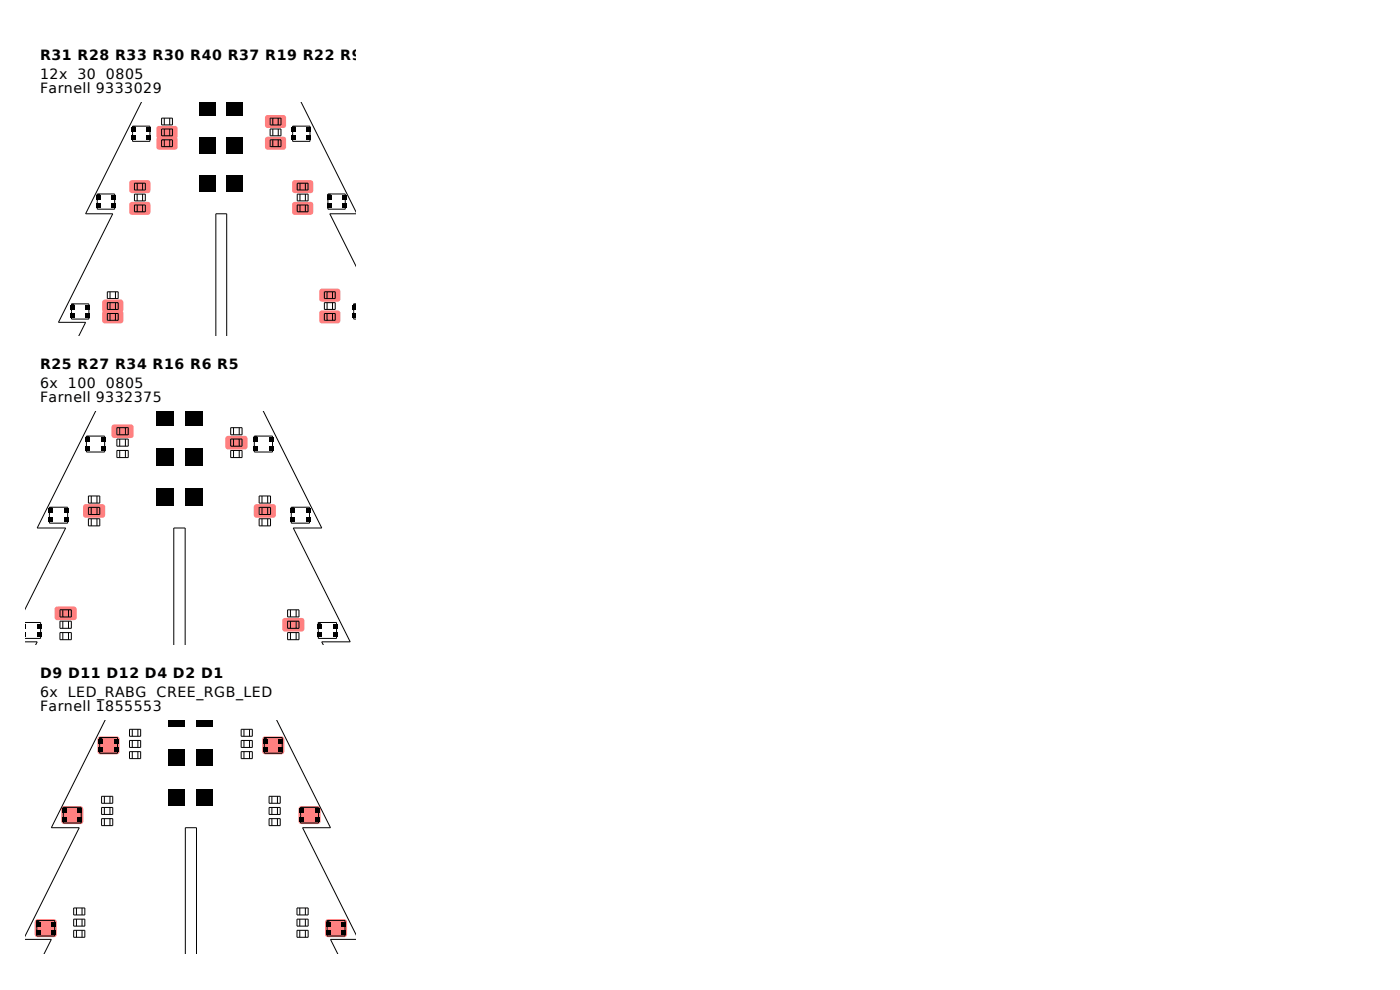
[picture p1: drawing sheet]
<svg xmlns="http://www.w3.org/2000/svg" width="297mm" height="210mm" viewBox="0 0 297 210" stroke-linecap="round" stroke-linejoin="round" font-family="sans-serif">
<g fill="#ff8080">
<path d="M21.8 63.8l.5-.3h3.3l.5 .3 .1 .3v1.6l-.3 .5-3.6 .1a.58 .58 0 0 1-.6-.6z"/>
<path d="M62.1 38.4l.4-.2h3.4a.58 .58 0 0 1 .6 .6v1.6a.58 .58 0 0 1-.6 .6h-3.4a.58 .58 0 0 1-.5-.6v-1.6z"/>
<path d="M21.8 66.1l.5-.3h3.3l.5 .3 .1 .3v1.6l-.3 .5-3.6 .1a.58 .58 0 0 1-.6-.6z"/>
<path d="M62.1 43l.4-.2h3.4a.58 .58 0 0 1 .6 .6v1.6l-.3 .5-3.7 .1-.2-.1-.3-.5v-1.6z"/>
<path d="M33.5 26.8l3.6-.1a.58 .58 0 0 1 .6 .6v1.6a.58 .58 0 0 1-.6 .6l-3.6-.1-.3-.5v-1.6z"/>
<path d="M33.5 29.1h3.9l.3 .5v1.6a.58 .58 0 0 1-.6 .6l-3.6-.1-.3-.5v-1.6z"/>
<path d="M68 61.3l3.6-.1a.58 .58 0 0 1 .6 .6v1.6a.58 .58 0 0 1-.6 .6l-3.6-.1-.3-.5v-1.6z"/>
<path d="M27.6 38.4l.4-.2h3.3a.58 .58 0 0 1 .6 .6v1.6a.58 .58 0 0 1-.6 .6h-3.3a.58 .58 0 0 1-.6-.6v-1.6z"/>
<path d="M68 65.9h3.9l.3 .5v1.6a.58 .58 0 0 1-.6 .6l-3.6-.1-.3-.5v-1.6z"/>
<path d="M27.6 43l.4-.2h3.3a.58 .58 0 0 1 .6 .6v1.6l-.3 .5-3.6 .1-.3-.1-.3-.5v-1.6z"/>
<path d="M56.4 24.6l.4-.2h3.3l.5 .3 .1 .3v1.6l-.3 .5-3.6 .1a.58 .58 0 0 1-.6-.6v-1.6z"/>
<path d="M56.3 29.3l.5-.3h3.3l.3 .1 .3 .5v1.6l-.3 .5-3.6 .1a.58 .58 0 0 1-.6-.6z"/>
</g>
<g fill="none" stroke="#000" stroke-width=".21">
<path d="M28.1 26.8h3.7v3.2h-3.7zM28.5 26.8l-.4 .3M28.5 38.9h2.3v1.4h-2.3zM28.7 26.8l-.6 .5M29.1 38.9v1.4M30 21.7l-11.8 23.7h5.7l-11.5 23h5.8l-1.5 2.9M30.3 38.9v1.4M34.3 25.1h2.3v1.4h-2.3zM34.3 27.4h2.3v1.4h-2.3zM34.3 29.7h2.3v1.4h-2.3zM34.9 25.1v1.4M34.9 27.4v1.4"/>
<path d="M34.9 29.7v1.4M36 25.1v1.4M36 27.4v1.4M36 29.7v1.4M57.3 25.1h2.3v1.4h-2.3zM57.3 27.4h2.3v1.4h-2.3zM57.3 29.7h2.3v1.4h-2.3zM57.9 25.1v1.4M57.9 27.4v1.4M57.9 29.7v1.4M59 25.1v1.4M59 27.4v1.4"/>
<path d="M59 29.7v1.4M62.1 26.8h3.7v3.2h-3.7zM62.4 26.8l-.3 .3M62.7 26.8l-.6 .5M63.1 38.9h2.3v1.4h-2.3zM63.6 38.9v1.4M63.9 21.7l11.7 23.3M64.8 38.9v1.4M20.6 41.2h3.7v3.2h-3.7zM21 41.2l-.4 .3M21.2 41.2l-.6 .5M28.5 41.2h2.3v1.4h-2.3z"/>
<path d="M28.5 43.5h2.3v1.4h-2.3zM29.1 41.2v1.4M29.1 43.5v1.4M30.3 41.2v1.4M30.3 43.5v1.4M63.1 41.2h2.3v1.4h-2.3zM63.1 43.5h2.3v1.4h-2.3zM63.6 41.2v1.4M63.6 43.5v1.4M64.8 41.2v1.4M64.8 43.5v1.4M69.6 41.2h3.7v3.2h-3.7z"/>
<path d="M69.9 41.2l-.3 .3M70.1 41.2l-.5 .5M75.6 45.4h-5.6l5.6 11.1M15.2 64.5h3.7v3.2h-3.7zM15.5 64.5l-.3 .3M15.7 64.5l-.5 .5M22.8 61.9h2.3v1.4h-2.3zM22.8 64.2h2.3v1.4h-2.3zM22.8 66.5h2.3v1.4h-2.3zM23.3 61.9v1.4M23.3 64.2v1.4M23.3 66.5v1.4"/>
<path d="M24.5 61.9v1.4M24.5 64.2v1.4M24.5 66.5v1.4M45.8 71.3v-25.9h2.3v25.9M68.8 61.9h2.3v1.4h-2.3zM68.8 64.2h2.3v1.4h-2.3zM68.8 66.5h2.3v1.4h-2.3zM69.4 61.9v1.4M69.4 64.2v1.4M69.4 66.5v1.4M70.5 61.9v1.4M70.5 64.2v1.4"/>
<path d="M70.5 66.5v1.4M75.4 64.5l-.4 .3M75.6 64.5h-.6v3.2h.6M75.6 64.5l-.6 .5"/>
</g>
<g fill="#000">
<path d="M27.9 27h.9v1h-.9zM27.9 28.8h.9v.9h-.9zM31.1 27h.9v1h-.9zM31.1 28.8h.9v.9h-.9zM42.3 37.3h3.5v3.4h-3.5zM42.3 29.2h3.5v3.5h-3.5zM42.3 21.7h3.5v2.9h-3.5zM48.1 21.7h3.5v2.9h-3.5zM48.1 29.2h3.5v3.5h-3.5zM48.1 37.3h3.5v3.4h-3.5zM61.9 27h.9v1h-.9zM61.9 28.8h.9v.9h-.9z"/>
<path d="M65.1 27h.9v1h-.9zM65.1 28.8h.9v.9h-.9zM20.4 41.4h1v1h-1zM20.4 43.2h1v.9h-1zM23.6 41.4h.9v1h-.9zM23.6 43.2h.9v.9h-.9zM69.4 41.4h.9v1h-.9zM69.4 43.2h.9v.9h-.9zM72.5 41.4h1v1h-1zM72.5 43.2h1v.9h-1zM15 64.8h.9v.9h-.9zM15 66.5h.9v.9h-.9z"/>
<path d="M18.1 64.8h1v.9h-1zM18.1 66.5h1v.9h-1zM74.8 64.8h.8v.9h-.8zM74.8 66.5h.8v.9h-.8z"/>
</g>
<g fill="#ff8080">
<path d="M11.8 128.9l.4-.2h3.5a.6 .6 0 0 1 .6 .6v1.7a.6 .6 0 0 1-.6 .6h-3.5a.6 .6 0 0 1-.6-.6v-1.7z"/>
<path d="M54 107.1l.4-.2h3.5a.6 .6 0 0 1 .6 .6v1.7a.6 .6 0 0 1-.6 .6h-3.5a.6 .6 0 0 1-.6-.6v-1.7z"/>
<path d="M23.8 90.2l.5-.2h3.5a.6 .6 0 0 1 .6 .6v1.7a.6 .6 0 0 1-.6 .6h-3.5a.6 .6 0 0 1-.7-.6v-1.7z"/>
<path d="M60 131.3l.5-.2h3.5a.6 .6 0 0 1 .6 .6v1.7a.6 .6 0 0 1-.6 .6h-3.5a.6 .6 0 0 1-.6-.6v-1.7z"/>
<path d="M17.8 107.1l.4-.2h3.5a.6 .6 0 0 1 .6 .6v1.7a.6 .6 0 0 1-.6 .6h-3.5a.6 .6 0 0 1-.6-.6v-1.7z"/>
<path d="M48 92.6l.4-.1h3.5a.6 .6 0 0 1 .6 .6v1.6a.6 .6 0 0 1-.6 .7h-3.5a.6 .6 0 0 1-.6-.7v-1.6z"/>
</g>
<g fill="none" stroke="#000" stroke-width=".21">
<path d="M18.3 92.5h3.9v3.4h-3.9zM18.7 92.5l-.4 .4M18.9 92.5l-.6 .6M20.3 87.2l-12.4 24.8h6l-8.4 17M24.8 90.7h2.4v1.5h-2.4zM24.8 93.1h2.4v1.6h-2.4zM24.8 95.6h2.4v1.5h-2.4zM25.4 90.7v1.5M25.4 93.1v1.6M25.4 95.6v1.5M26.6 90.7v1.5M26.6 93.1v1.6"/>
<path d="M26.6 95.6v1.5M48.9 90.7h2.5v1.5h-2.5zM48.9 93.1h2.5v1.6h-2.5zM48.9 95.6h2.5v1.5h-2.5zM49.5 90.7v1.5M49.5 93.1v1.6M49.5 95.6v1.5M50.8 90.7v1.5M50.8 93.1v1.6M50.8 95.6v1.5M54 92.5h3.8v3.4h-3.8zM54.3 92.5l-.3 .4"/>
<path d="M54.6 92.5l-.6 .6M55.9 87.2l12.4 24.8h-6.1l12.1 24.2h-6l.3 .6M10.5 107.6h3.9v3.4h-3.9zM10.8 107.6l-.3 .4M11.1 107.6l-.6 .6M18.8 107.6h2.4v1.5h-2.4zM18.8 105.2h2.4v1.5h-2.4zM18.8 110.1h2.4v1.5h-2.4zM19.4 105.2v1.5M19.4 107.6v1.5M19.4 110.1v1.5M20.6 105.2v1.5"/>
<path d="M20.6 107.6v1.5M20.6 110.1v1.5M55 107.6h2.4v1.5h-2.4zM55 105.2h2.4v1.5h-2.4zM55 110.1h2.4v1.5h-2.4zM55.6 105.2v1.5M55.6 107.6v1.5M55.6 110.1v1.5M56.8 105.2v1.5M56.8 107.6v1.5M56.8 110.1v1.5M61.8 107.6h3.9v3.4h-3.9z"/>
<path d="M62.2 107.6l-.4 .4M62.4 107.6l-.6 .6M5.5 132.1h3.1v3.3h-3.1M5.5 136.2h2.4l-.3 .6M12.7 129.4h2.4v1.5h-2.4zM12.7 131.8h2.4v1.5h-2.4zM12.7 134.2h2.4v1.5h-2.4zM13.3 129.4v1.5M13.3 131.8v1.5M13.3 134.2v1.5M14.5 129.4v1.5M14.5 131.8v1.5"/>
<path d="M14.5 134.2v1.5M36.9 136.8v-24.8h2.4v24.8M61 129.4h2.4v1.5h-2.4zM61 131.8h2.4v1.5h-2.4zM61 134.2h2.4v1.5h-2.4zM61.6 129.4v1.5M61.6 131.8v1.5M61.6 134.2v1.5M62.8 129.4v1.5M62.8 131.8v1.5M62.8 134.2v1.5M67.5 132.1h3.9v3.3h-3.9z"/>
<path d="M67.9 132.1l-.4 .3M68.1 132.1l-.6 .5"/>
</g>
<g fill="#000">
<path d="M18.1 92.8h1v1h-1zM18.1 94.6h1v1h-1zM21.4 92.8h1v1h-1zM21.4 94.6h1v1h-1zM33.2 95.1h3.7v3.6h-3.7zM33.2 87.2h3.7v3.1h-3.7zM39.3 87.2h3.6v3.1h-3.6zM39.3 95.1h3.6v3.6h-3.6zM53.7 92.8h1v1h-1zM53.7 94.6h1v1h-1zM57.1 92.8h.9v1h-.9zM57.1 94.6h.9v1h-.9z"/>
<path d="M10.3 107.9h.9v1h-.9zM10.3 109.7h.9v1h-.9zM13.6 107.9h1v1h-1zM13.6 109.7h1v1h-1zM33.2 103.6h3.7v3.6h-3.7zM39.3 103.6h3.6v3.6h-3.6zM61.6 107.9h1v1h-1zM61.6 109.7h1v1h-1zM64.9 107.9h1v1h-1zM64.9 109.7h1v1h-1zM5.5 132.4v.9zM5.5 134.2v.9z"/>
<path d="M7.9 132.4h.9v.9h-.9zM7.9 134.2h.9v.9h-.9zM67.3 132.4h1v.9h-1zM67.3 134.2h1v.9h-1zM70.6 132.4h1v.9h-1zM70.6 134.2h1v.9h-1z"/>
</g>
<g fill="#ff8080">
<path d="M7.5 195.2l.5-.2h3.5a.59 .59 0 0 1 .5 .6v2.6a.59 .59 0 0 1-.5 .6h-3.5a.59 .59 0 0 1-.6-.6v-2.6z"/>
<path d="M63.5 171.2l.4-.2h3.5a.59 .59 0 0 1 .6 .6v2.6a.59 .59 0 0 1-.6 .6h-3.5a.59 .59 0 0 1-.6-.6v-2.6z"/>
<path d="M20.9 156.4l.4-.2h3.5a.59 .59 0 0 1 .6 .6v2.6a.59 .59 0 0 1-.6 .6h-3.5a.59 .59 0 0 1-.6-.6v-2.6z"/>
<path d="M69.1 195.2l.5-.2h3.5a.59 .59 0 0 1 .5 .6v2.6a.59 .59 0 0 1-.5 .6h-3.5a.59 .59 0 0 1-.6-.6v-2.6z"/>
<path d="M13.2 171.2l.4-.2h3.5a.59 .59 0 0 1 .6 .6v2.6a.59 .59 0 0 1-.6 .6h-3.5a.59 .59 0 0 1-.6-.6v-2.6z"/>
<path d="M55.8 156.4l.4-.2h3.5a.59 .59 0 0 1 .6 .6v2.6a.59 .59 0 0 1-.6 .6h-3.5a.59 .59 0 0 1-.6-.6v-2.6z"/>
</g>
<g fill="none" stroke="#000" stroke-width=".21">
<path d="M21.1 156.5h3.8v3.3h-3.8zM21.5 156.5l-.4 .3M21.7 156.5l-.6 .5M22.3 152.7l-11.4 22.9h5.9l-11.3 22.7M27.5 154.7h2.3v1.5h-2.3zM27.5 157.1h2.3v1.5h-2.3zM27.5 159.5h2.3v1.4h-2.3zM28.1 154.7v1.5M28.1 157.1v1.5M28.1 159.5v1.4M29.3 154.7v1.5M29.3 157.1v1.5"/>
<path d="M29.3 159.5v1.4M51.2 154.7h2.3v1.5h-2.3zM51.2 157.1h2.3v1.5h-2.3zM51.2 159.5h2.3v1.4h-2.3zM51.8 154.7v1.5M51.8 157.1v1.5M51.8 159.5v1.4M52.9 154.7v1.5M52.9 157.1v1.5M52.9 159.5v1.4M56.1 156.5h3.8v3.3h-3.8zM56.4 156.5l-.3 .3"/>
<path d="M56.7 156.5l-.6 .5M58.7 152.7l11.4 22.9h-5.9l11.4 22.7M13.4 171.3h3.8v3.3h-3.8zM13.8 171.3l-.4 .3M14 171.3l-.6 .5M21.6 171.3h2.3v1.5h-2.3zM21.6 168.9h2.3v1.5h-2.3zM21.6 173.7h2.3v1.5h-2.3zM22.1 168.9v1.5M22.1 171.3v1.5M22.1 173.7v1.5M23.3 168.9v1.5"/>
<path d="M23.3 171.3v1.5M23.3 173.7v1.5M57.1 171.3h2.4v1.5h-2.4zM57.1 168.9h2.4v1.5h-2.4zM57.1 173.7h2.4v1.5h-2.4zM57.7 168.9v1.5M57.7 171.3v1.5M57.7 173.7v1.5M58.9 168.9v1.5M58.9 171.3v1.5M58.9 173.7v1.5M63.8 171.3h3.8v3.3h-3.8z"/>
<path d="M64.1 171.3l-.3 .3M64.4 171.3l-.6 .5M5.5 199.3h5.4l-1.5 3M7.8 195.3h3.8v3.3h-3.8zM8.2 195.3l-.4 .3M8.4 195.3l-.6 .5M15.6 192.6h2.4v1.5h-2.4zM15.6 195h2.4v1.5h-2.4zM15.6 197.4h2.4v1.4h-2.4zM16.2 192.6v1.5M16.2 195v1.5M16.2 197.4v1.4"/>
<path d="M17.4 192.6v1.5M17.4 195v1.5M17.4 197.4v1.4M63 192.6h2.4v1.5h-2.4zM63 195h2.4v1.5h-2.4zM63 197.4h2.4v1.4h-2.4zM63.6 192.6v1.5M63.6 195v1.5M63.6 197.4v1.4M64.8 192.6v1.5M64.8 195v1.5M64.8 197.4v1.4"/>
<path d="M69.4 195.3h3.8v3.3h-3.8zM69.8 195.3l-.4 .3M70 195.3l-.6 .5M75.6 199.3h-5.5l1.5 3M39.3 202.3v-26.7h2.4v26.7"/>
</g>
<g fill="#000">
<path d="M20.9 156.8h1v.9h-1zM20.9 158.5h1v1h-1zM24.2 156.8h.9v.9h-.9zM24.2 158.5h.9v1h-.9zM35.8 159h3.5v3.6h-3.5zM35.8 152.7h3.5v1.6h-3.5zM41.7 152.7h3.5v1.6h-3.5zM41.7 159h3.5v3.6h-3.5zM55.9 156.8h.9v.9h-.9zM55.9 158.5h.9v1h-.9zM59.1 156.8h1v.9h-1zM59.1 158.5h1v1h-1z"/>
<path d="M13.2 171.6h1v.9h-1zM13.2 173.3h1v1h-1zM16.5 171.6h.9v.9h-.9zM16.5 173.3h.9v1h-.9zM35.8 167.3h3.5v3.6h-3.5zM41.7 167.3h3.5v3.6h-3.5zM63.6 171.6h.9v.9h-.9zM63.6 173.3h.9v1h-.9zM66.8 171.6h1v.9h-1zM66.8 173.3h1v1h-1zM7.6 195.6h1v.9h-1zM7.6 197.3h1v1h-1z"/>
<path d="M10.9 195.6h.9v.9h-.9zM10.9 197.3h.9v1h-.9zM69.2 195.6h.9v.9h-.9zM69.2 197.3h.9v1h-.9zM72.5 195.6h.9v.9h-.9zM72.5 197.3h.9v1h-.9z"/>
</g>
<g font-size="3">
<text x="8.5" y="12.8">R31 R28 R33 R30 R40 R37 R19 R22 R9 R14 R8 R13</text>
<text x="8.5" y="16.8">12x</text>
<text x="16.4" y="16.8">30</text>
<text x="22.5" y="16.8">0805</text>
<text x="8.5" y="19.8">Farnell 9333029</text>
<text x="8.5" y="78.3">R25 R27 R34 R16 R6 R5</text>
<text x="8.5" y="82.3">6x</text>
<text x="14.4" y="82.3">100</text>
<text x="22.5" y="82.3">0805</text>
<text x="8.5" y="85.3">Farnell 9332375</text>
<text x="8.5" y="143.8">D9 D11 D12 D4 D2 D1</text>
<text x="8.5" y="147.8">6x</text>
<text x="14.4" y="147.8">LED_RABG</text>
<text x="33.2" y="147.8">CREE_RGB_LED</text>
<text x="8.5" y="150.8">Farnell 1855553</text>
</g>
</svg>
